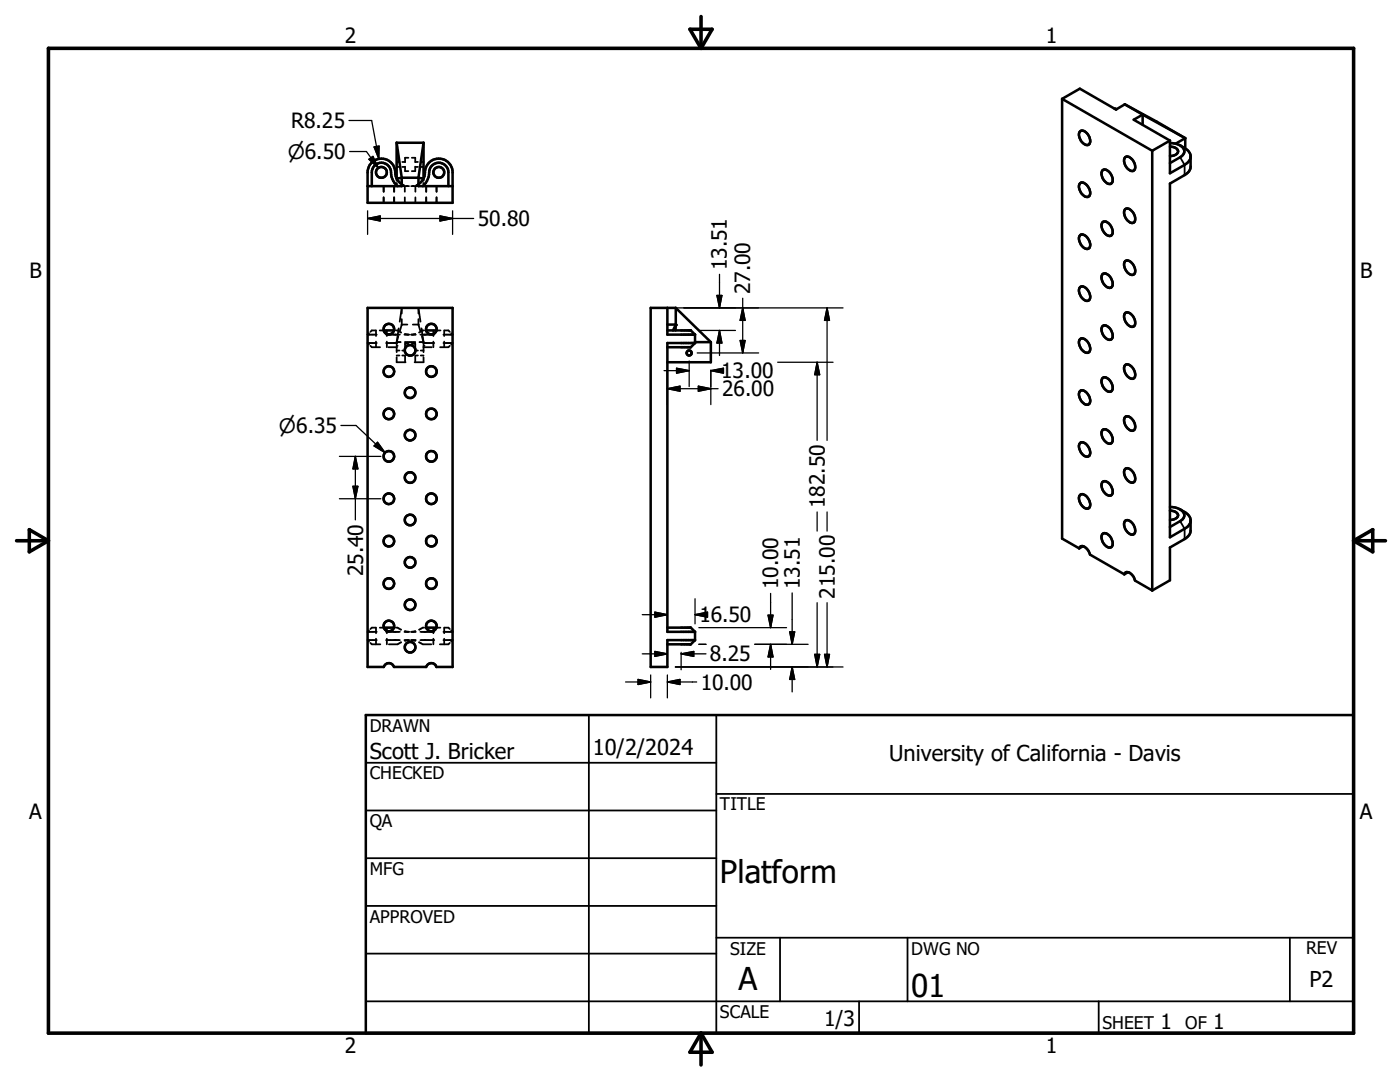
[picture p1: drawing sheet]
<svg xmlns="http://www.w3.org/2000/svg" width="279mm" height="216mm" viewBox="0 0 279 216" stroke-linecap="round" stroke-linejoin="round" font-family="sans-serif">
<g fill="none" stroke="#000" stroke-width=".36">
<path d="M76.5 37.1v1.2M76.5 39.4v1.1M76.6 37.1v1.2M76.6 39.4v1.1M78.6 37.1v1.2M78.6 39.4v1.1M78.7 37.1v1.2M78.7 39.4v1.1M79.2 35.6v.5M79.2 36.5v.5M79.2 37.1h.1M79.2 32.3h.5"/>
<path d="M79.2 33.3h.5M80.2 36.7l.4 .3M80.2 37.1h1.1M80.3 32.3h.5M80.3 33.3h.5M80.8 37.1v1.2M80.8 39.4v1.1M80.8 33.3v.8h.7M81.1 37.1h.5M81.5 31.5h-.7v.9M82.2 31.5h.7v.9M82.4 37.1h1.1"/>
<path d="M82.6 37.1h-.5M82.9 33.3v.8h-.7M82.9 32.3h.5M82.9 33.3h.5M82.9 37.1v1.2M82.9 39.4v1.1M83.5 36.7l-.4 .3M84 32.3h.5M84 33.3h.5M84.5 35.6v.5M84.5 36.5v.5M84.5 37.1h.1"/>
<path d="M85.1 37.1v1.2M85.1 39.4v1.1M87.1 37.1v1.2M87.1 39.4v1.1M235.5 31.4l.9 1.5v2M73.6 66.5l-.2 .3h1.8M73.9 69l.3 .3h1.7M75 65.9h-.8l-.3 .3M75 65.9v1.2M75 68.2v1.1M75.2 68.4h-1.8l.2 .3M75.8 65.9h.8"/>
<path d="M77 68.4h2M77 66.8h2.8M77.2 65.9v1.2M77.2 68.2v1.1M77.5 69.3h1.7M78.6 65.9h.3M79.1 68.4h.1M79.1 65.9h.2l.7 .5M79.2 68.3h.8M79.2 68.3h.1M79.2 68.4v.3M79.2 69v1.3"/>
<path d="M79.2 71.3v1h1.7M79.2 69.9h.5M79.2 70.9h.5M79.5 67.1l-.3 1.2M79.6 65.5l-.4 2.8M80.2 62.6v-1.2l-.4 2.8M80.2 63.7v1.1l-.4 1.2M80.2 64.8h1.1M80.3 69.9h.5M80.3 70.9h.5M80.7 66.8h.9M80.8 68.3h1"/>
<path d="M80.8 66.7h.1M80.8 66.7l.6 .1M80.8 71v1.3M81.5 68.6h-.7v1.2M81.9 68.3h1M82.1 66.8h.9M82.2 68.6h.7v1.2M82.4 64.8h1.1M82.8 66.7h.1M82.8 66.7l-.5 .1M82.9 71v1.3M82.9 69.9h.5"/>
<path d="M82.9 70.9h.5M83.5 63.7v1.1l.4 1.2M83.5 62.6v-1.2l.4 2.8M83.7 68.3h.8M83.9 66.8h2.8M84 69.9h.5M84 70.9h.5M84.1 65.5l.4 2.8M84.2 67.1l.3 1.2M84.5 68.4h.1M84.5 68.3h.1M84.5 68.4v.3"/>
<path d="M84.5 69v1.3M84.5 71.3v1h-1.8M84.5 69.3h1.7M84.6 65.9l-1 .5M84.7 68.4h2M84.8 65.9h.3M86.5 65.9v1.2M86.5 68.2v1.1M87.1 65.9h.8M88.5 68.4h1.8l-.3 .3M88.6 65.9v1.2M88.6 68.2v1.1"/>
<path d="M88.7 65.9h.8l.3 .3M89.8 69l-.3 .3h-1.7M90 66.5l.3 .3h-1.8M235.5 104l.9 1.5v2.1M73.6 125.8l-.2 .3h1.8M73.9 128.3l.3 .3h1.7M75 125.2h-.8l-.3 .3M75 125.2v1.2M75 127.4v1.2M75.2 127.7h-1.8l.2 .3M75.8 125.2h.8M77 126.1h2.8"/>
<path d="M77 127.7h2.8M77.2 125.2v1.2M77.2 127.4v1.2M78.6 125.2h.3M79.1 125.2l.9 .4M80 128.2l-.7 .4h-1.7M80.7 127.7h.9l-.8 .2M80.8 125.9h.1M80.8 125.9l.8 .2h-.9M82.8 125.9h.1M82.8 125.9l-.7 .2h.9M83 127.7h-.9l.8 .2"/>
<path d="M83.6 128.2l.8 .4h1.7M83.9 126.1h2.8M83.9 127.7h2.8M84.6 125.2l-1 .4M84.8 125.2h.3M86.5 125.2v1.2M86.5 127.4v1.2M87.1 125.2h.8M88.5 127.7h1.8l-.3 .3M88.6 125.2v1.2M88.6 127.4v1.2M88.7 125.2h.8l.3 .3"/>
<path d="M89.8 128.3l-.3 .3h-1.7M90 125.8l.3 .3h-1.8M73 152.2h70M117.5 142.7v63.5M143 158.4h127.1M143 142.7v63.5M73 161.7h70M73 171.2h70M73 180.8h70M73 190.3h70M73 199.8h197.1M143 187.1h127.1"/>
<path d="M155.7 187.1v12.7M171.4 199.8v6.4M181.1 187.1v12.7M219.3 199.8v6.4M257.4 187.1v12.7"/>
</g>
<g fill="#000">
<circle cx="79" cy="68.4" r=".18"/>
<circle cx="79.2" cy="69" r=".18"/>
<circle cx="84.5" cy="69" r=".18"/>
<circle cx="84.8" cy="68.4" r=".18"/>
<circle cx="134.9" cy="64.8" r=".25"/>
</g>
<g fill="none" stroke="#000" stroke-width=".51">
<path d="M212 19.7v87.8l3.4 1.9M212 19.7l3.5-2 7.2 4.2 1.8-1.1M212 19.7l18 10.4M74.2 37.1v-2.7a1.95 1.95 0 0 1 2.2-1.9 1.95 1.95 0 0 1 1.7 2.3l.4 1.3 .8 1M79.2 28.5l1 7M79.2 28.5v7.1l1-.1M79.2 28.5h5.3M80.2 36.7a2.97 2.97 0 0 1-1.3-2.7 2.76 2.76 0 0 0-3-2.3 2.76 2.76 0 0 0-2.5 2.7v6.1h16.9v-6.1a2.78 2.78 0 0 0-2.9-2.7 2.78 2.78 0 0 0-2.6 3.1l-.4 1.1-.9 .8M80.2 35.5h.1M80.2 35.5h3.3M80.2 35.5v1.6h-6.8M83.5 35.5h.1"/>
<path d="M83.5 35.5v1.6h6.8M84.4 37.1a4.5 4.5 0 0 0 1.4-3.4 1.91 1.91 0 0 1 2.1-1.2 1.91 1.91 0 0 1 1.6 1.9v2.7M84.5 28.5v7.1l-1-.1M84.5 28.5l-1 7M215.6 26.2a1.43 1.43 0 0 1 1.8 1.1 1 1 0 0 1-.5 1.6 2.1 2.1 0 0 1-1.4-2.6zM215.6 36.6a1.22 1.22 0 0 1 1.7 .8 1.23 1.23 0 0 1-.2 1.9 1.95 1.95 0 0 1-1.5-2.7zM220.1 34a1.24 1.24 0 0 1 1.7 .9l.2 .5a.94 .94 0 0 1-.4 1.3 1.97 1.97 0 0 1-1.5-2.7zM222.4 21.7l.4 .1M224.5 20.8l12 6.8M224.5 20.8l3.5 2.1M224.6 31.4a1.46 1.46 0 0 1 1.8 1.1 1 1 0 0 1-.5 1.6 2 2 0 0 1-1.3-2.7zM228 22.9v2"/>
<path d="M228 22.9l8.5 4.7M228 22.9l-1.7 1 7.2 4.2M230 30.1v87.7M233.5 28.1v6.5l3.2-1.9 .7-.8 .2-.5M233.5 28.1l-3.5 2M233.5 28.5a2.71 2.71 0 0 1 2.9 1.6l-.1 .5-.5 .6-2.3 1.3M233.5 29.3a1.38 1.38 0 0 1 1.6 1 1.52 1.52 0 0 1-1.6 .8M235.5 29l1.2 .8 .7 .7 .2 .6v2.2l-.2 .7-.4 .5-3.5 2.1v70.6l3.2-1.9 .6-.5 .3-.8M236.5 27.6l-1.9 1.1M236.5 27.6v2M215.6 46.9a1.47 1.47 0 0 1 1.8 1.2 1.01 1.01 0 0 1-.5 1.6 2.1 2.1 0 0 1-1.4-2.6zM215.6 57.3a1.47 1.47 0 0 1 1.8 1.1 1 1 0 0 1-.5 1.6 2.1 2.1 0 0 1-1.4-2.6z"/>
<path d="M220.1 44.3a1.46 1.46 0 0 1 1.8 1.2 .97 .97 0 0 1-.5 1.6 2.03 2.03 0 0 1-1.3-2.8zM220.1 54.7a1.45 1.45 0 0 1 1.8 1.2 .94 .94 0 0 1-.5 1.6 2.03 2.03 0 0 1-1.3-2.8zM224.6 41.7a1.46 1.46 0 0 1 1.8 1.2 1.03 1.03 0 0 1-.5 1.6 2.04 2.04 0 0 1-1.3-2.8zM224.6 52.1a1.45 1.45 0 0 1 1.8 1.2 1 1 0 0 1-.5 1.6 2.04 2.04 0 0 1-1.3-2.8zM73.4 61.4h16.9v71.7h-3.2a1.06 1.06 0 0 0-1-.8 1.06 1.06 0 0 0-1 .8h-6.5a1.06 1.06 0 0 0-1-.8 1.06 1.06 0 0 0-1 .8h-3.2zM76.6 65.9h2M85.1 65.9h2M133.2 65.9h4.7l.8 .9M133.2 64.8h1.7l-.6 1.1M133.2 61.4v5.4h5.5M134.9 61.4h-5v71.7h3.3v-5.4h5.5M134.9 61.4l-.1 4.5"/>
<path d="M134.9 61.4l7 6.9M138.7 68.3h3.2M138.7 68.4h-5.5v57.7h5.5M138.7 68.4l-.8 .9h-4.7M138.7 66.8v1.6M141.9 68.3v4h-8.7M215.6 67.7a1.43 1.43 0 0 1 1.8 1.1 1 1 0 0 1-.5 1.6 2.1 2.1 0 0 1-1.4-2.6zM215.6 78a1.12 1.12 0 0 1 1.5 .7 1.34 1.34 0 0 1 0 2.1 1.95 1.95 0 0 1-1.5-2.8zM220.1 65.1a1.41 1.41 0 0 1 1.8 1.1l.1 .3a.89 .89 0 0 1-.4 1.3 1.94 1.94 0 0 1-1.5-2.7zM220.1 75.4a1.46 1.46 0 0 1 1.8 1.2l.1 .3a.94 .94 0 0 1-.4 1.3 1.97 1.97 0 0 1-1.5-2.8zM224.6 62.5a1.45 1.45 0 0 1 1.8 1.1 1 1 0 0 1-.5 1.6 2.02 2.02 0 0 1-1.3-2.7zM224.6 72.8a1.24 1.24 0 0 1 1.7 .9 1.29 1.29 0 0 1-.2 1.9 1.98 1.98 0 0 1-1.5-2.8z"/>
<path d="M215.6 98.7a1.47 1.47 0 0 1 1.8 1.2 1 1 0 0 1-.5 1.6 2.1 2.1 0 0 1-1.4-2.6zM215.6 88.4a1.47 1.47 0 0 1 1.8 1.1 1.01 1.01 0 0 1-.5 1.6 2.1 2.1 0 0 1-1.4-2.6zM220.1 85.8a1.55 1.55 0 0 1 1.9 1.4 .88 .88 0 0 1-.6 1.4 2.03 2.03 0 0 1-1.3-2.8zM220.1 96.1a1.45 1.45 0 0 1 1.8 1.2 .94 .94 0 0 1-.5 1.6 2.03 2.03 0 0 1-1.3-2.8zM224.6 83.2a1.54 1.54 0 0 1 1.9 1.4 .82 .82 0 0 1 0 .9 .82 .82 0 0 1-.8 .4 2.06 2.06 0 0 1-1.1-2.7zM224.6 93.6a1.54 1.54 0 0 1 1.9 1.4 .81 .81 0 0 1 0 .9 .81 .81 0 0 1-.8 .4 2.06 2.06 0 0 1-1.1-2.7zM215.4 109.4a.71 .71 0 0 1 .6-.5 .71 .71 0 0 1 .6 .4l.6 .6 .3 .8 6.9 3.9M216.1 109l-.7 .4M220.1 106.5a1.41 1.41 0 0 1 1.8 1.2l.1 .2a.89 .89 0 0 1-.4 1.3 1.94 1.94 0 0 1-1.5-2.7zM224.4 114.6a.71 .71 0 0 1 .6-.5 .71 .71 0 0 1 .7 .4l.5 .6 .3 .7 3.5 2M224.6 103.9a1.54 1.54 0 0 1 1.9 1.5 .82 .82 0 0 1 0 .9 .82 .82 0 0 1-.8 .4 2.07 2.07 0 0 1-1.1-2.8zM225.1 114.2l-.7 .4"/>
<path d="M233.5 101.2a2.72 2.72 0 0 1 2.9 1.5l-.4 .9-2.5 1.6M233.5 101.9a1.44 1.44 0 0 1 1.6 1 1.58 1.58 0 0 1-1.6 .9M235.5 101.7l1.2 .7 .9 1-.1 3-.8 1-3.2 1.8v6.6l-3.5 2M76.6 125.2h2M85.1 125.2h2M133.2 125.2h4.7l.8 .9M138.7 127.7l-.8 .9h-4.7M138.7 126.1v1.6M73 142.7h197.1v63.5h-197.1z"/>
<circle cx="76.1" cy="34.4" r="1.08"/>
<circle cx="87.6" cy="34.4" r="1.09"/>
<circle cx="77.6" cy="65.7" r="1.06"/>
<circle cx="77.6" cy="74.1" r="1.05"/>
<circle cx="81.8" cy="78.4" r="1.06"/>
<circle cx="81.8" cy="69.9" r="1.06"/>
<circle cx="86.1" cy="74.1" r="1.06"/>
<circle cx="86.1" cy="65.7" r="1.06"/>
<circle cx="137.5" cy="70.4" r=".5"/>
<circle cx="77.6" cy="91.1" r="1.06"/>
<circle cx="77.6" cy="82.6" r="1.06"/>
<circle cx="77.6" cy="99.5" r="1.05"/>
<circle cx="81.8" cy="95.3" r="1.06"/>
<circle cx="81.8" cy="86.8" r="1.05"/>
<circle cx="86.1" cy="99.5" r="1.05"/>
<circle cx="86.1" cy="82.6" r="1.06"/>
<circle cx="86.1" cy="91.1" r="1.06"/>
<circle cx="77.6" cy="116.5" r="1.05"/>
<circle cx="77.6" cy="108" r="1.06"/>
<circle cx="81.8" cy="103.8" r="1.06"/>
<circle cx="81.8" cy="112.2" r="1.05"/>
<circle cx="86.1" cy="108" r="1.06"/>
<circle cx="86.1" cy="116.4" r="1.06"/>
<circle cx="77.6" cy="124.9" r="1.06"/>
<circle cx="81.8" cy="129.1" r="1.06"/>
<circle cx="81.8" cy="120.7" r="1.06"/>
<circle cx="86.1" cy="124.9" r="1.05"/>
</g>
<path d="M9.7 9.6h260.4v196.6h-260.4zM137.7 5.8h4.4l-2.2 3.8zM139.9 3.3v6.3M3.3 107.9h6.4M5.8 105.7l3.9 2.2-3.9 2.2zM270.1 107.9h6.4M270.1 107.9l3.9-2.2v4.4zM139.9 206.2v6.3M139.9 206.2l2.2 3.8h-4.4z" fill="none" stroke="#000" stroke-width=".71"/>
<g fill="none" stroke="#000" stroke-width=".25">
<path d="M69.6 24h4.6l1.4 7.7M69.8 30.2h3.3l2.4 3.3M73.6 31.8l.8-.6 1.1 2.3zM74.7 29.3l.9-.2v2.6zM73.4 43.6h21.1M73.4 43.6l2.5-.5v1zM73.4 42.1v4.7M87.8 43.1l2.5 .5-2.5 .5zM90.3 42.1v4.7M143.1 59h1l-.5 2.4zM143.6 54.7v6.7M148.2 59.5v10.9"/>
<path d="M132.5 74h5M133.2 77.6h10.1M133.2 77.6l2.5-.5v1zM133.2 73.9v6.8M134.8 61.4h33.4M135 73.5l2.5 .5-2.5 .5zM137.5 72v5.1M139.1 70.4h12.3M139.4 77.1l2.5 .5-2.5 .5zM139.5 65.9h7.3M141.9 73.9v6.8M141.9 74h2.5"/>
<path d="M141.9 74l2.5-.5v1zM143.6 65.9v5M143.6 65.9l.5 2.5h-1zM147.7 67.9h1l-.5 2.5zM148.2 61.4l.5 2.5h-1zM155.2 72.3h11.1M163.1 72.3v15.6M163.1 72.3l.5 2.5h-1zM165.1 61.4v26.5M165.1 61.4l.4 2.5h-.9zM67.7 99.5h8.3M67.7 91.1h8.3"/>
<path d="M68 84.9h3l5.8 5.4M70.4 97h1l-.5 2.5zM70.9 91.1v12.6M70.9 91.1l.5 2.5h-1zM75.3 88.2l1.5 2.1-2.1-1.3zM138.7 119.5v5M153.8 118.4v6.8M158.1 118.3v10.3M163.1 102.2v3.8M165.1 102.2v3.8M124.8 136.1h5.1M127.3 135.6l2.6 .5-2.6 .5z"/>
<path d="M128.2 130.5h5M128.2 122.7h5M129.9 134.7v4.6M130.7 130l2.5 .5-2.5 .5zM130.7 122.1l2.5 .6-2.5 .5zM133.2 136.1l2.5-.5v1zM133.2 134.7v4.6M133.2 136.1h5.8M134.8 133.1h33.4M135.9 130.5h5M135.9 130.5l2.6-.5v1zM135.9 130.2v3.4"/>
<path d="M138.7 122.7h2.5M138.7 122.7l2.5-.6v1.1zM139.5 128.6h1.4M139.5 125.2h17.5M150.6 128.6h10.7M153.3 122.8h1l-.5 2.4zM153.8 128.6v5M153.8 128.6l.5 2.5h-1zM157.6 126.1h1l-.5 2.5zM158.1 133.1v5M158.1 133.1l.5 2.5h-1zM162.6 130.6h1l-.5 2.5z"/>
<path d="M163.1 120.3v12.8M164.6 130.6h.9l-.4 2.5zM165.1 120.3v12.8"/>
</g>
<g fill="#000" stroke="#000" stroke-width=".25">
<path d="M73.6 31.8l.8-.6 1.1 2.3zM74.7 29.3l.9-.2v2.6zM73.4 43.6l2.5-.5v1zM87.8 43.1l2.5 .5-2.5 .5zM143.1 59h1l-.5 2.4zM135 73.5l2.5 .5-2.5 .5zM133.2 77.6l2.5-.5v1zM139.4 77.1l2.5 .5-2.5 .5zM143.6 65.9l.5 2.5h-1zM141.9 74l2.5-.5v1zM147.7 67.9h1l-.5 2.5zM148.2 61.4l.5 2.5h-1z"/>
<path d="M163.1 72.3l.5 2.5h-1zM165.1 61.4l.4 2.5h-.9zM70.4 97h1l-.5 2.5zM70.9 91.1l.5 2.5h-1zM75.3 88.2l1.5 2.1-2.1-1.3zM127.3 135.6l2.6 .5-2.6 .5zM130.7 130l2.5 .5-2.5 .5zM130.7 122.1l2.5 .6-2.5 .5zM133.2 136.1l2.5-.5v1zM135.9 130.5l2.6-.5v1zM138.7 122.7l2.5-.6v1.1zM153.3 122.8h1l-.5 2.4z"/>
<path d="M153.8 128.6l.5 2.5h-1zM157.6 126.1h1l-.5 2.5zM158.1 133.1l.5 2.5h-1zM162.6 130.6h1l-.5 2.5zM164.6 130.6h.9l-.4 2.5z"/>
</g>
<g font-size="6.3">
<text x="143.7" y="176.1">Platform</text>
<text x="147.4" y="197.6">A</text>
<text x="181.9" y="198.9">01</text>
</g>
<g font-size="4.4">
<text x="73.8" y="151.4">Scott J. Bricker</text>
<text x="118.3" y="150.7">10/2/2024</text>
<text x="177.5" y="151.8">University of California - Davis</text>
<text x="261.4" y="197">P2</text>
</g>
<g font-size="4.2">
<text x="68.8" y="8.7">2</text>
<text x="208.7" y="8.7">1</text>
<text x="58.1" y="25.6">R8.25</text>
<text x="95.3" y="45.1">50.80</text>
<text x="145.1" y="53.9" transform="rotate(-90 145.1 53.9)">13.51</text>
<text x="5.9" y="55.5">B</text>
<text x="149.7" y="58.7" transform="rotate(-90 149.7 58.7)">27.00</text>
<text x="271.4" y="55.5">B</text>
<text x="143.9" y="75.5">13.00</text>
<text x="144.1" y="79.1">26.00</text>
<text x="164.6" y="101.4" transform="rotate(-90 164.6 101.4)">182.50</text>
<text x="72.5" y="114.9" transform="rotate(-90 72.5 114.9)">25.40</text>
<text x="155.3" y="117.6" transform="rotate(-90 155.3 117.6)">10.00</text>
<text x="159.6" y="117.5" transform="rotate(-90 159.6 117.5)">13.51</text>
<text x="166.6" y="119.5" transform="rotate(-90 166.6 119.5)">215.00</text>
<text x="139.6" y="124.2">16.50</text>
<text x="141.7" y="132">8.25</text>
<text x="139.9" y="137.6">10.00</text>
<text x="5.8" y="163.4">A</text>
<text x="271.4" y="163.4">A</text>
<text x="164.5" y="204.7">1/3</text>
<text x="231.6" y="205.3">1</text>
<text x="242.1" y="205.3">1</text>
<text x="68.8" y="210.2">2</text>
<text x="208.7" y="210.2">1</text>
</g>
<g font-size="4">
<text x="57.4" y="31.7">n6.50</text>
<text x="55.7" y="86.4">n6.35</text>
</g>
<g font-size="3.5">
<text x="73.8" y="146">DRAWN</text>
<text x="73.8" y="155.5">CHECKED</text>
<text x="143.7" y="161.7">TITLE</text>
<text x="73.8" y="165.1">QA</text>
<text x="73.8" y="174.6">MFG</text>
<text x="73.8" y="184.1">APPROVED</text>
<text x="145.7" y="190.5">SIZE</text>
<text x="181.9" y="190.5">DWG NO</text>
<text x="260.6" y="190.4">REV</text>
<text x="143.7" y="203.1">SCALE</text>
<text x="220" y="205.3">SHEET</text>
<text x="236.5" y="205.3">OF</text>
</g>
</svg>
